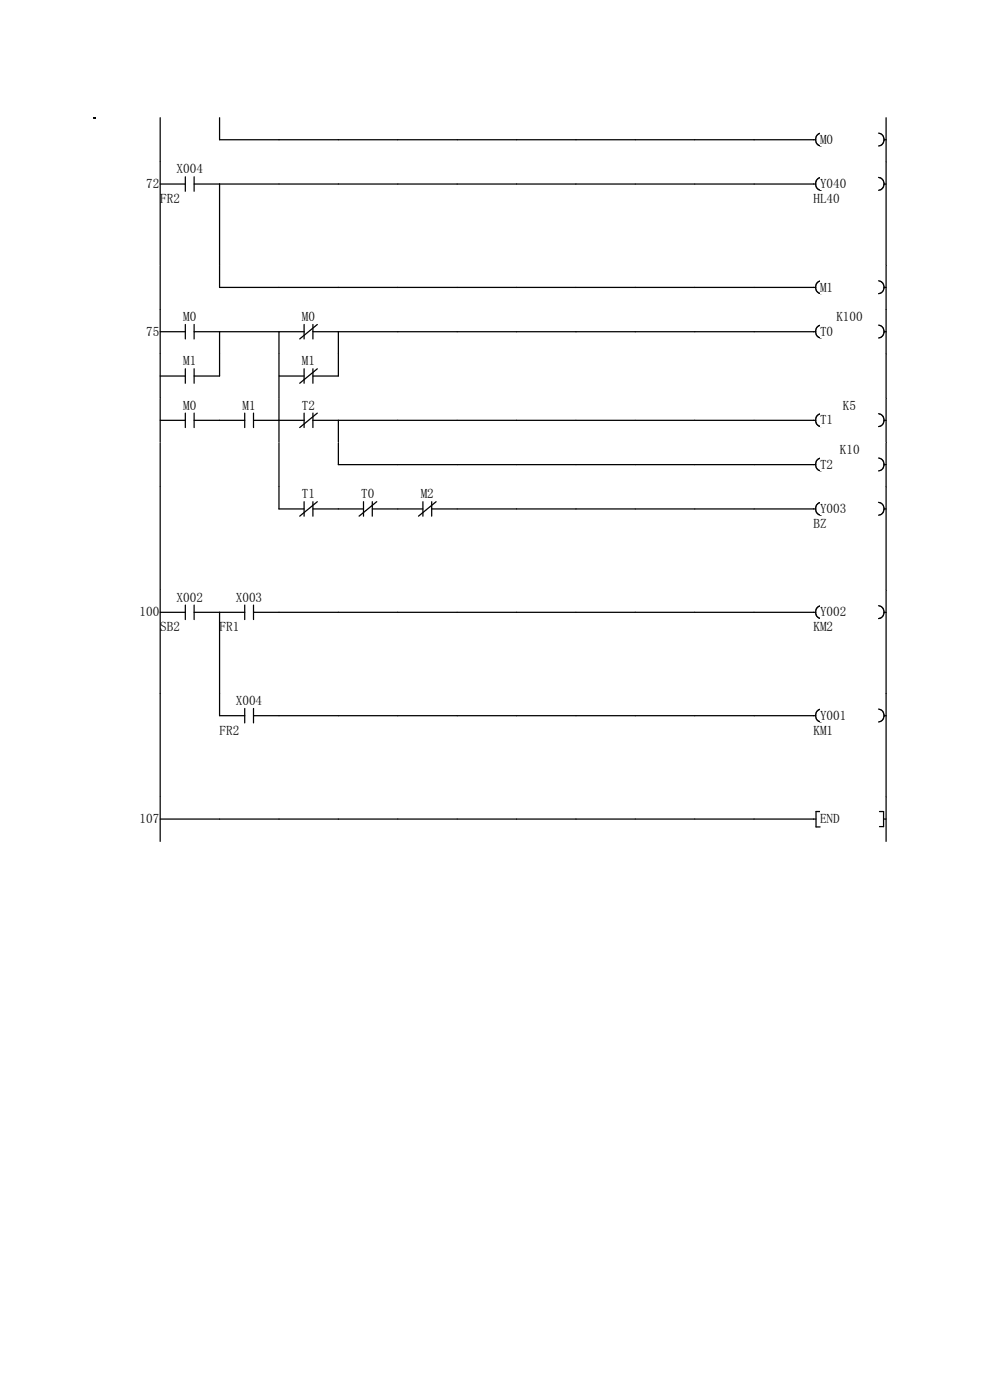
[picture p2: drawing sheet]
<svg xmlns="http://www.w3.org/2000/svg" width="210mm" height="297mm" viewBox="0 0 210 297" stroke-linecap="round" stroke-linejoin="round" font-family="sans-serif">
<path d="M34 25v9.4M46.6 25v4.6h126.4M174.2 28.2a1.38 1.38 0 0 0-1.2 1.4 1.38 1.38 0 0 0 1.2 1.4" fill="none" stroke="#070000" stroke-width=".27"/>
<path d="M173.9 28.1h2.8v2.8h-2.8z" fill="#fff"/>
<path d="M186.4 28.2a1.38 1.38 0 0 1 1.2 1.4 1.38 1.38 0 0 1-1.2 1.4M187.5 29.6h.5M188 25v9.4" fill="none" stroke="#070000" stroke-width=".27"/>
<g fill="#fff">
<path d="M20 34.4h14v21.9h-14z"/>
<path d="M34 34.4h12.6v21.9h-12.6z"/>
<path d="M46.6 34.4h12.6v21.9h-12.6z"/>
<path d="M59.2 34.4h12.6v21.9h-12.6z"/>
<path d="M71.8 34.4h12.6v21.9h-12.6z"/>
<path d="M84.4 34.4h12.6v21.9h-12.6z"/>
<path d="M97 34.4h12.6v21.9h-12.6z"/>
<path d="M109.6 34.4h12.6v21.9h-12.6z"/>
<path d="M122.2 34.4h12.6v21.9h-12.6z"/>
<path d="M134.8 34.4h12.6v21.9h-12.6z"/>
<path d="M147.4 34.4h12.6v21.9h-12.6z"/>
<path d="M160 34.4h12.6v21.9h-12.6z"/>
<path d="M172.6 34.4h15.4v21.9h-15.4z"/>
<path d="M31 37.5h2.8v2.8h-2.8z"/>
<path d="M37.5 34.4h5.6v2.8h-5.6z"/>
</g>
<path d="M34 39h5.3M39.3 37.5v3.1M41.2 39h5.4M41.2 37.5v3.1" fill="none" stroke="#070000" stroke-width=".27"/>
<path d="M34 40.6h4.2v2.8h-4.2z" fill="#fff"/>
<path d="M34 34.4v21.9M173 39h-126.4v17.3M174.2 37.6a1.39 1.39 0 0 0-1.2 1.4 1.39 1.39 0 0 0 1.2 1.4" fill="none" stroke="#070000" stroke-width=".27"/>
<path d="M173.9 37.5h5.6v2.8h-5.6z" fill="#fff"/>
<path d="M186.4 37.6a1.38 1.38 0 0 1 1.2 1.4 1.38 1.38 0 0 1-1.2 1.4M187.5 39h.5" fill="none" stroke="#070000" stroke-width=".27"/>
<path d="M172.6 40.6h5.6v2.8h-5.6z" fill="#fff"/>
<path d="M188 34.4v21.9" fill="none" stroke="#070000" stroke-width=".27"/>
<g fill="#fff">
<path d="M20 56.3h14v9.4h-14z"/>
<path d="M34 56.3h12.6v9.4h-12.6z"/>
<path d="M46.6 56.3h12.6v9.4h-12.6z"/>
<path d="M59.2 56.3h12.6v9.4h-12.6z"/>
<path d="M71.8 56.3h12.6v9.4h-12.6z"/>
<path d="M84.4 56.3h12.6v9.4h-12.6z"/>
<path d="M97 56.3h12.6v9.4h-12.6z"/>
<path d="M109.6 56.3h12.6v9.4h-12.6z"/>
<path d="M122.2 56.3h12.6v9.4h-12.6z"/>
<path d="M134.8 56.3h12.6v9.4h-12.6z"/>
<path d="M147.4 56.3h12.6v9.4h-12.6z"/>
<path d="M160 56.3h12.6v9.4h-12.6z"/>
<path d="M172.6 56.3h15.4v9.4h-15.4z"/>
</g>
<path d="M34 56.3v9.4M46.6 56.3v4.7h126.4M174.2 59.6a1.39 1.39 0 0 0-1.2 1.3 1.39 1.39 0 0 0 1.2 1.4" fill="none" stroke="#070000" stroke-width=".27"/>
<path d="M173.9 59.4h2.8v2.8h-2.8z" fill="#fff"/>
<path d="M186.4 59.6a1.38 1.38 0 0 1 1.2 1.3 1.38 1.38 0 0 1-1.2 1.4M188 56.3v9.4M187.5 61h.5" fill="none" stroke="#070000" stroke-width=".27"/>
<g fill="#fff">
<path d="M20 65.7h14v9.4h-14z"/>
<path d="M34 65.7h12.6v9.4h-12.6z"/>
<path d="M46.6 65.7h12.6v9.4h-12.6z"/>
<path d="M59.2 65.7h12.6v9.4h-12.6z"/>
<path d="M71.8 65.7h12.6v9.4h-12.6z"/>
<path d="M84.4 65.7h12.6v9.4h-12.6z"/>
<path d="M97 65.7h12.6v9.4h-12.6z"/>
<path d="M109.6 65.7h12.6v9.4h-12.6z"/>
<path d="M122.2 65.7h12.6v9.4h-12.6z"/>
<path d="M134.8 65.7h12.6v9.4h-12.6z"/>
<path d="M147.4 65.7h12.6v9.4h-12.6z"/>
<path d="M160 65.7h12.6v9.4h-12.6z"/>
<path d="M172.6 65.7h15.4v9.4h-15.4z"/>
<path d="M31 68.8h2.8v2.8h-2.8z"/>
<path d="M38.9 65.7h2.8v2.8h-2.8z"/>
</g>
<path d="M34 70.4h5.3M34 65.7v9.4M39.3 68.8v3.1M41.2 70.4h18M41.2 68.8v3.1M46.6 70.4v4.7" fill="none" stroke="#070000" stroke-width=".27"/>
<path d="M64.1 65.7h2.7v2.8h-2.7z" fill="#fff"/>
<path d="M64.5 70.4h-5.3v4.7M64.5 68.8v3.1M66.4 70.4h106.6M66.4 68.8v3.1M67.3 68.8l-3.7 3.1M71.8 70.4v4.7M174.2 69a1.39 1.39 0 0 0-1.2 1.3 1.39 1.39 0 0 0 1.2 1.4" fill="none" stroke="#070000" stroke-width=".27"/>
<g fill="#fff">
<path d="M177.4 65.7h5.6v2.8h-5.6z"/>
<path d="M173.9 68.8h2.8v2.8h-2.8z"/>
</g>
<path d="M186.4 69a1.38 1.38 0 0 1 1.2 1.3 1.38 1.38 0 0 1-1.2 1.4M187.5 70.4h.5M188 65.7v9.4" fill="none" stroke="#070000" stroke-width=".27"/>
<g fill="#fff">
<path d="M20 75.1h14v9.4h-14z"/>
<path d="M34 75.1h12.6v9.4h-12.6z"/>
<path d="M46.6 75.1h12.6v9.4h-12.6z"/>
<path d="M59.2 75.1h12.6v9.4h-12.6z"/>
<path d="M71.8 75.1h12.6v9.4h-12.6z"/>
<path d="M84.4 75.1h12.6v9.4h-12.6z"/>
<path d="M97 75.1h12.6v9.4h-12.6z"/>
<path d="M109.6 75.1h12.6v9.4h-12.6z"/>
<path d="M122.2 75.1h12.6v9.4h-12.6z"/>
<path d="M134.8 75.1h12.6v9.4h-12.6z"/>
<path d="M147.4 75.1h12.6v9.4h-12.6z"/>
<path d="M160 75.1h12.6v9.4h-12.6z"/>
<path d="M172.6 75.1h15.4v9.4h-15.4z"/>
<path d="M38.9 75.1h2.8v2.8h-2.8z"/>
</g>
<path d="M34 79.8h5.3M34 75.1v9.4M39.3 78.2v3.1M41.2 78.2v3.1M46.6 75.1v4.7h-5.4" fill="none" stroke="#070000" stroke-width=".27"/>
<path d="M64.1 75.1h2.7v2.8h-2.7z" fill="#fff"/>
<path d="M59.2 79.8h5.3M59.2 75.1v9.4M64.5 78.2v3.1M66.4 78.2v3.1M67.3 78.2l-3.7 3.1M71.8 75.1v4.7h-5.4M188 75.1v9.4" fill="none" stroke="#070000" stroke-width=".27"/>
<g fill="#fff">
<path d="M20 84.5h14v9.4h-14z"/>
<path d="M34 84.5h12.6v9.4h-12.6z"/>
<path d="M46.6 84.5h12.6v9.4h-12.6z"/>
<path d="M59.2 84.5h12.6v9.4h-12.6z"/>
<path d="M71.8 84.5h12.6v9.4h-12.6z"/>
<path d="M84.4 84.5h12.6v9.4h-12.6z"/>
<path d="M97 84.5h12.6v9.4h-12.6z"/>
<path d="M109.6 84.5h12.6v9.4h-12.6z"/>
<path d="M122.2 84.5h12.6v9.4h-12.6z"/>
<path d="M134.8 84.5h12.6v9.4h-12.6z"/>
<path d="M147.4 84.5h12.6v9.4h-12.6z"/>
<path d="M160 84.5h12.6v9.4h-12.6z"/>
<path d="M172.6 84.5h15.4v9.4h-15.4z"/>
<path d="M38.9 84.5h2.8v2.8h-2.8z"/>
</g>
<path d="M34 89.2h5.3M34 84.5v9.4M39.3 87.6v3.1M41.2 89.2h5.4M41.2 87.6v3.1" fill="none" stroke="#070000" stroke-width=".27"/>
<path d="M51.4 84.5h2.8v2.8h-2.8z" fill="#fff"/>
<path d="M46.6 89.2h5.3M51.9 87.6v3.1M53.8 89.2h5.4M53.8 87.6v3.1" fill="none" stroke="#070000" stroke-width=".27"/>
<path d="M64.1 84.5h2.7v2.8h-2.7z" fill="#fff"/>
<path d="M59.2 89.2h5.3M59.2 84.5v9.4M64.5 87.6v3.1M66.4 89.2h106.6M66.4 87.6v3.1M67.3 87.6l-3.7 3.1M71.8 89.2v4.7M174.2 87.8a1.39 1.39 0 0 0-1.2 1.3 1.39 1.39 0 0 0 1.2 1.4" fill="none" stroke="#070000" stroke-width=".27"/>
<g fill="#fff">
<path d="M178.8 84.5h2.8v2.8h-2.8z"/>
<path d="M173.9 87.6h2.8v2.8h-2.8z"/>
</g>
<path d="M186.4 87.8a1.38 1.38 0 0 1 1.2 1.3 1.38 1.38 0 0 1-1.2 1.4M187.5 89.2h.5M188 84.5v9.4" fill="none" stroke="#070000" stroke-width=".27"/>
<g fill="#fff">
<path d="M20 93.9h14v9.4h-14z"/>
<path d="M34 93.9h12.6v9.4h-12.6z"/>
<path d="M46.6 93.9h12.6v9.4h-12.6z"/>
<path d="M59.2 93.9h12.6v9.4h-12.6z"/>
<path d="M71.8 93.9h12.6v9.4h-12.6z"/>
<path d="M84.4 93.9h12.6v9.4h-12.6z"/>
<path d="M97 93.9h12.6v9.4h-12.6z"/>
<path d="M109.6 93.9h12.6v9.4h-12.6z"/>
<path d="M122.2 93.9h12.6v9.4h-12.6z"/>
<path d="M134.8 93.9h12.6v9.4h-12.6z"/>
<path d="M147.4 93.9h12.6v9.4h-12.6z"/>
<path d="M160 93.9h12.6v9.4h-12.6z"/>
<path d="M172.6 93.9h15.4v9.4h-15.4z"/>
</g>
<path d="M34 93.9v9.4M59.2 93.9v9.4M71.8 93.9v4.7h101.2M174.2 97.2a1.39 1.39 0 0 0-1.2 1.3 1.39 1.39 0 0 0 1.2 1.4" fill="none" stroke="#070000" stroke-width=".27"/>
<g fill="#fff">
<path d="M178.2 93.9h4.2v2.8h-4.2z"/>
<path d="M173.9 97h2.8v2.8h-2.8z"/>
</g>
<path d="M186.4 97.2a1.38 1.38 0 0 1 1.2 1.3 1.38 1.38 0 0 1-1.2 1.4M187.5 98.6h.5M188 93.9v9.4" fill="none" stroke="#070000" stroke-width=".27"/>
<g fill="#fff">
<path d="M20 103.3h14v22h-14z"/>
<path d="M34 103.3h12.6v22h-12.6z"/>
<path d="M46.6 103.3h12.6v22h-12.6z"/>
<path d="M59.2 103.3h12.6v22h-12.6z"/>
<path d="M71.8 103.3h12.6v22h-12.6z"/>
<path d="M84.4 103.3h12.6v22h-12.6z"/>
<path d="M97 103.3h12.6v22h-12.6z"/>
<path d="M109.6 103.3h12.6v22h-12.6z"/>
<path d="M122.2 103.3h12.6v22h-12.6z"/>
<path d="M134.8 103.3h12.6v22h-12.6z"/>
<path d="M147.4 103.3h12.6v22h-12.6z"/>
<path d="M160 103.3h12.6v22h-12.6z"/>
<path d="M172.6 103.3h15.4v22h-15.4z"/>
</g>
<path d="M34 103.3v21.9" fill="none" stroke="#070000" stroke-width=".27"/>
<path d="M64.1 103.3h2.7v2.8h-2.7z" fill="#fff"/>
<path d="M59.2 103.3v4.7h5.3M64.5 106.4v3.1M66.4 108h5.4M66.4 106.4v3.1M67.3 106.4l-3.7 3.1" fill="none" stroke="#070000" stroke-width=".27"/>
<path d="M76.6 103.3h2.8v2.8h-2.8z" fill="#fff"/>
<path d="M71.8 108h5.3M77.1 106.4v3.1M79 108h5.4M79 106.4v3.1M79.9 106.4l-3.7 3.1" fill="none" stroke="#070000" stroke-width=".27"/>
<path d="M89.2 103.3h2.8v2.8h-2.8z" fill="#fff"/>
<path d="M84.4 108h5.3M89.7 106.4v3.1M91.6 108h81.4M91.6 106.4v3.1M92.5 106.4l-3.7 3.1M174.2 106.6a1.39 1.39 0 0 0-1.2 1.3 1.39 1.39 0 0 0 1.2 1.4" fill="none" stroke="#070000" stroke-width=".27"/>
<path d="M173.9 106.4h5.6v2.8h-5.6z" fill="#fff"/>
<path d="M186.4 106.6a1.38 1.38 0 0 1 1.2 1.3 1.38 1.38 0 0 1-1.2 1.4M187.5 108h.5" fill="none" stroke="#070000" stroke-width=".27"/>
<path d="M172.6 109.6h2.8v2.8h-2.8z" fill="#fff"/>
<path d="M188 103.3v21.9" fill="none" stroke="#070000" stroke-width=".27"/>
<g fill="#fff">
<path d="M20 125.3h14v21.9h-14z"/>
<path d="M34 125.3h12.6v21.9h-12.6z"/>
<path d="M46.6 125.3h12.6v21.9h-12.6z"/>
<path d="M59.2 125.3h12.6v21.9h-12.6z"/>
<path d="M71.8 125.3h12.6v21.9h-12.6z"/>
<path d="M84.4 125.3h12.6v21.9h-12.6z"/>
<path d="M97 125.3h12.6v21.9h-12.6z"/>
<path d="M109.6 125.3h12.6v21.9h-12.6z"/>
<path d="M122.2 125.3h12.6v21.9h-12.6z"/>
<path d="M134.8 125.3h12.6v21.9h-12.6z"/>
<path d="M147.4 125.3h12.6v21.9h-12.6z"/>
<path d="M160 125.3h12.6v21.9h-12.6z"/>
<path d="M172.6 125.3h15.4v21.9h-15.4z"/>
<path d="M29.6 128.4h4.2v2.7h-4.2z"/>
<path d="M37.5 125.2h5.6v2.8h-5.6z"/>
</g>
<path d="M34 129.9h5.3M39.3 128.4v3M41.2 129.9h5.4M41.2 128.4v3" fill="none" stroke="#070000" stroke-width=".27"/>
<path d="M34 131.5h4.2v2.8h-4.2z" fill="#fff"/>
<path d="M34 125.2v22" fill="none" stroke="#070000" stroke-width=".27"/>
<path d="M50 125.2h5.6v2.8h-5.6z" fill="#fff"/>
<path d="M46.6 129.9h5.3M51.9 128.4v3M53.8 129.9h5.4M53.8 128.4v3" fill="none" stroke="#070000" stroke-width=".27"/>
<path d="M46.6 131.5h4.2v2.8h-4.2z" fill="#fff"/>
<path d="M46.6 129.9v17.3M59.2 129.9h113.8M174.2 128.5a1.38 1.38 0 0 0-1.2 1.4 1.38 1.38 0 0 0 1.2 1.3" fill="none" stroke="#070000" stroke-width=".27"/>
<path d="M173.9 128.4h5.6v2.7h-5.6z" fill="#fff"/>
<path d="M186.4 128.5a1.38 1.38 0 0 1 1.2 1.4 1.38 1.38 0 0 1-1.2 1.3M187.5 129.9h.5" fill="none" stroke="#070000" stroke-width=".27"/>
<path d="M172.6 131.5h4.2v2.8h-4.2z" fill="#fff"/>
<path d="M188 125.2v22" fill="none" stroke="#070000" stroke-width=".27"/>
<g fill="#fff">
<path d="M20 147.2h14v21.9h-14z"/>
<path d="M34 147.2h12.6v21.9h-12.6z"/>
<path d="M46.6 147.2h12.6v21.9h-12.6z"/>
<path d="M59.2 147.2h12.6v21.9h-12.6z"/>
<path d="M71.8 147.2h12.6v21.9h-12.6z"/>
<path d="M84.4 147.2h12.6v21.9h-12.6z"/>
<path d="M97 147.2h12.6v21.9h-12.6z"/>
<path d="M109.6 147.2h12.6v21.9h-12.6z"/>
<path d="M122.2 147.2h12.6v21.9h-12.6z"/>
<path d="M134.8 147.2h12.6v21.9h-12.6z"/>
<path d="M147.4 147.2h12.6v21.9h-12.6z"/>
<path d="M160 147.2h12.6v21.9h-12.6z"/>
<path d="M172.6 147.2h15.4v21.9h-15.4z"/>
</g>
<path d="M34 147.2v21.9" fill="none" stroke="#070000" stroke-width=".27"/>
<path d="M50 147.2h5.6v2.7h-5.6z" fill="#fff"/>
<path d="M46.6 151.8h5.3M51.9 150.3v3.1M53.8 151.8h5.4M53.8 150.3v3.1" fill="none" stroke="#070000" stroke-width=".27"/>
<path d="M46.6 153.4h4.2v2.8h-4.2z" fill="#fff"/>
<path d="M46.6 147.2v4.6M59.2 151.8h113.8M174.2 150.4a1.39 1.39 0 0 0-1.2 1.4 1.39 1.39 0 0 0 1.2 1.4" fill="none" stroke="#070000" stroke-width=".27"/>
<path d="M173.9 150.3h5.6v2.8h-5.6z" fill="#fff"/>
<path d="M186.4 150.4a1.38 1.38 0 0 1 1.2 1.4 1.38 1.38 0 0 1-1.2 1.4M187.5 151.8h.5" fill="none" stroke="#070000" stroke-width=".27"/>
<path d="M172.6 153.4h4.2v2.8h-4.2z" fill="#fff"/>
<path d="M188 147.2v21.9" fill="none" stroke="#070000" stroke-width=".27"/>
<g fill="#fff">
<path d="M20 169.1h14v9.4h-14z"/>
<path d="M34 169.1h12.6v9.4h-12.6z"/>
<path d="M46.6 169.1h12.6v9.4h-12.6z"/>
<path d="M59.2 169.1h12.6v9.4h-12.6z"/>
<path d="M71.8 169.1h12.6v9.4h-12.6z"/>
<path d="M84.4 169.1h12.6v9.4h-12.6z"/>
<path d="M97 169.1h12.6v9.4h-12.6z"/>
<path d="M109.6 169.1h12.6v9.4h-12.6z"/>
<path d="M122.2 169.1h12.6v9.4h-12.6z"/>
<path d="M134.8 169.1h12.6v9.4h-12.6z"/>
<path d="M147.4 169.1h12.6v9.4h-12.6z"/>
<path d="M160 169.1h12.6v9.4h-12.6z"/>
<path d="M172.6 169.1h15.4v9.4h-15.4z"/>
<path d="M29.6 172.2h4.2v2.8h-4.2z"/>
</g>
<path d="M34 173.8h139.1M34 169.1v9.4M174 172.2h-.9v3.2h.9" fill="none" stroke="#070000" stroke-width=".27"/>
<path d="M173.9 172.2h4.3v2.8h-4.3z" fill="#fff"/>
<path d="M20 25h.1M186.6 172.2h.8v3.2h-.8M187.4 173.8h.6M188 169.1v9.4" fill="none" stroke="#070000" stroke-width=".27"/>
<g font-size="2.8">
<text x="173.9" y="30.5">M0</text>
<text x="31" y="39.9">72</text>
<text x="37.5" y="36.8">X004</text>
<text x="173.9" y="39.9">Y040</text>
<text x="34" y="43.1">FR2</text>
<text x="172.6" y="43.1">HL40</text>
<text x="173.9" y="61.8">M1</text>
<text x="31" y="71.2">75</text>
<text x="38.9" y="68.1">M0</text>
<text x="64" y="68.1">M0</text>
<text x="173.9" y="71.2">T0</text>
<text x="177.4" y="68.1">K100</text>
<text x="38.9" y="77.5">M1</text>
<text x="64" y="77.5">M1</text>
<text x="38.9" y="86.9">M0</text>
<text x="51.4" y="86.9">M1</text>
<text x="64" y="86.9">T2</text>
<text x="178.8" y="86.9">K5</text>
<text x="173.9" y="90">T1</text>
<text x="173.9" y="99.4">T2</text>
<text x="178.2" y="96.3">K10</text>
<text x="64" y="105.7">T1</text>
<text x="76.6" y="105.7">T0</text>
<text x="89.2" y="105.7">M2</text>
<text x="172.6" y="112">BZ</text>
<text x="173.9" y="108.8">Y003</text>
<text x="29.6" y="130.8">100</text>
<text x="37.5" y="127.6">X002</text>
<text x="50" y="127.6">X003</text>
<text x="173.9" y="130.8">Y002</text>
<text x="34" y="133.9">SB2</text>
<text x="46.6" y="133.9">FR1</text>
<text x="172.6" y="133.9">KM2</text>
<text x="50" y="149.6">X004</text>
<text x="46.6" y="155.8">FR2</text>
<text x="172.6" y="155.8">KM1</text>
<text x="173.9" y="152.7">Y001</text>
<text x="29.6" y="174.6">107</text>
<text x="173.9" y="174.6">END</text>
</g>
</svg>
